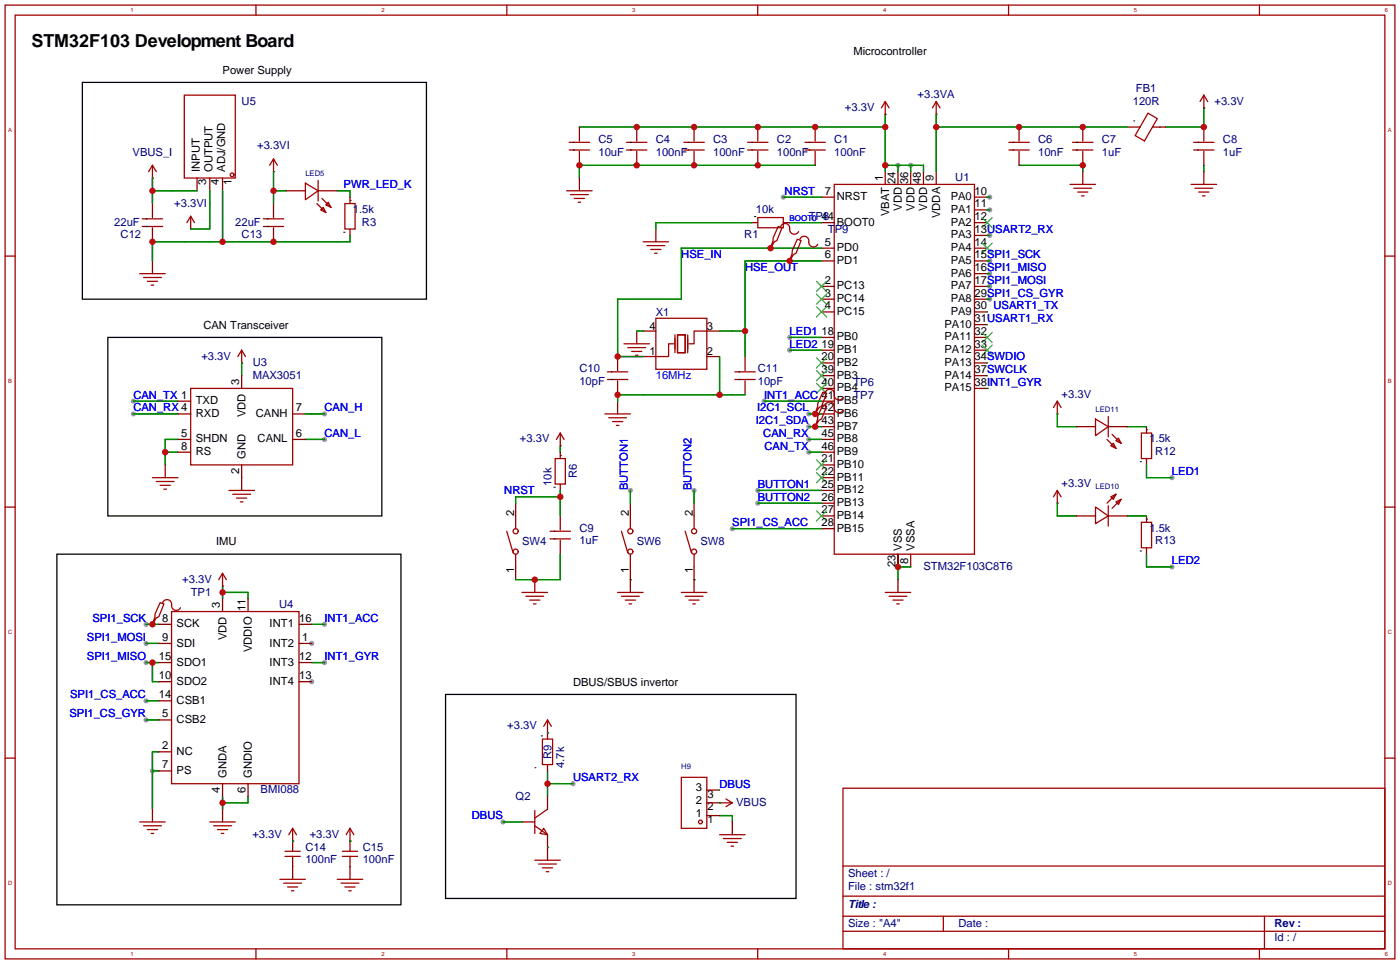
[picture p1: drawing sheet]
<svg xmlns="http://www.w3.org/2000/svg" width="279mm" height="192mm" viewBox="0 0 279 192" stroke-linecap="round" stroke-linejoin="round" font-family="sans-serif">
<g fill="#999">
<circle cx="62.1" cy="128.2" r=".51"/>
<circle cx="62.1" cy="135.8" r=".51"/>
<circle cx="179" cy="32.9" r=".51"/>
<circle cx="181.5" cy="32.9" r=".51"/>
<circle cx="29.1" cy="132" r=".51"/>
<circle cx="161.2" cy="85" r=".51"/>
<circle cx="26.6" cy="79.9" r=".51"/>
<circle cx="29.1" cy="124.4" r=".51"/>
<circle cx="114.2" cy="156.1" r=".51"/>
<circle cx="30.4" cy="153.6" r=".51"/>
<circle cx="29.1" cy="128.2" r=".51"/>
<circle cx="156.1" cy="39.3" r=".51"/>
<circle cx="161.2" cy="82.5" r=".51"/>
<circle cx="29.1" cy="139.6" r=".51"/>
<circle cx="161.2" cy="90.1" r=".51"/>
<circle cx="29.1" cy="143.4" r=".51"/>
<circle cx="161.2" cy="87.5" r=".51"/>
<circle cx="64.7" cy="87.5" r=".51"/>
<circle cx="26.6" cy="82.5" r=".51"/>
<circle cx="64.7" cy="132" r=".51"/>
<circle cx="64.7" cy="124.4" r=".51"/>
<circle cx="197.3" cy="54.5" r=".51"/>
<circle cx="197.3" cy="52" r=".51"/>
<circle cx="197.3" cy="41.8" r=".51"/>
<circle cx="197.3" cy="57.1" r=".51"/>
<circle cx="197.3" cy="59.6" r=".51"/>
<circle cx="197.3" cy="46.9" r=".51"/>
<circle cx="197.3" cy="39.3" r=".51"/>
<circle cx="100.2" cy="163.7" r=".51"/>
<circle cx="64.7" cy="82.5" r=".51"/>
<circle cx="233.6" cy="95.2" r=".51"/>
<circle cx="233.6" cy="112.9" r=".51"/>
<circle cx="125.6" cy="97.7" r=".51"/>
<circle cx="152.3" cy="79.9" r=".51"/>
<circle cx="146" cy="105.3" r=".51"/>
<circle cx="157.4" cy="67.2" r=".51"/>
<circle cx="157.4" cy="69.8" r=".51"/>
<circle cx="151" cy="97.7" r=".51"/>
<circle cx="151" cy="100.2" r=".51"/>
<circle cx="138.3" cy="97.7" r=".51"/>
</g>
<g fill="none" stroke="#a10000" stroke-width=".25">
<path d="M1 1h277v190h-277zM3 3h273v186h-273zM36.7 19h10.2v16.5h-10.2zM51 1v2M101 1v2M151 1v2M201 1v2M239.9 19l.8 1.2M239.9 19v2.5M239.9 19l-.7 1.2M251 1v2M30.4 32.9l-.8 1.3"/>
<path d="M30.4 32.9v2.6M30.4 32.9l.7 1.3M54.5 31.7l-.7 1.2M54.5 31.7v2.5M54.5 31.7l.8 1.2M60.9 36.5l2.5 1.5-2.5 1.8zM63.4 36v4M64.2 39.5l1.7 1.8M112.9 38h5.1M113.4 29.9h4.1M113.4 28.4h4.1M113.7 38.8h3.6"/>
<path d="M114.5 39.5h2M124.9 29.9h4M124.9 28.4h4M136.3 29.9h4.1M136.3 28.4h4.1M149 29.9h4.1M149 28.4h4.1M160.4 29.9h4.1M160.4 28.4h4.1M166.3 36.7h27.9v73.7h-27.9zM176.4 20.2l.8 1.3M176.4 20.2v2.6"/>
<path d="M176.4 20.2l-.7 1.3M186.6 20.2l-.8 1.3M186.6 20.2v2.6M186.6 20.2l.8 1.3M201.1 29.9h4M201.1 28.4h4M213.3 36.7h5M213.8 29.9h4M213.8 28.4h4M214 37.5h3.6M214.8 38.3h2M215.6 39h.5"/>
<path d="M227.2 25.3h.1M228.8 22.5l1.9 1.1-2.6 4.5-1.9-1.1zM229.7 25.3h.1M237.4 36.7h5.1M237.9 29.9h4.1M237.9 28.4h4.1M238.2 37.5h3.5M238.9 38.3h2.1M239.7 39h.5M1 51h2M27.8 54.5h5.1M28.4 45.1h4"/>
<path d="M28.4 43.6h4M28.6 55.3h3.6M29.4 56h2M30.1 56.8h.5M38 43.1l-.8 1.3M38 43.1v2.5M38 43.1l.8 1.3M52.5 45.1h4M52.5 43.6h4M63.2 40.5l1.7 1.8M63.9 41.8l.5-.5 .5 1zM64.9 40.8l.5-.5 .5 1z"/>
<path d="M68.7 40.5h2.1v5.1h-2.1zM115.2 40.3h.5M128.2 48.2h5.1M128.9 48.9h3.6M129.7 49.7h2M130.5 50.5h.5M151 43.3h5.1v2.1h-5.1zM155.1 45.1l.8 .3-1.1 2.5-.5 .3-.7 1.2 .5-1.5v-.5zM155.6 45.1a.93 .93 0 0 1 1.1-.5 .93 .93 0 0 1 .7 1 .94 .94 0 0 0 .7 1 .94 .94 0 0 0 1.1-.5M158.9 47.7l.8 .2-1 2.6-.6 .2-.7 1.3 .5-1.5v-.6zM159.4 47.7a.93 .93 0 0 1 1.1-.6 .93 .93 0 0 1 .7 1.1 .94 .94 0 0 0 .7 1 .94 .94 0 0 0 1.1-.5M276 51h2"/>
<path d="M38 77.4h20.3v15.2h-20.3zM48.2 69.8l.7 1.2M48.2 69.8v2.5M48.2 69.8l-.8 1.2M121.1 75.6h4M121.1 74.1h4M124.4 68.5h5M125.1 69.2h3.6M125.9 70h2M126.7 70.8h.5M130.7 63.4h10.2v10.2h-10.2zM134.3 68.5h-1v2.5h-2.6"/>
<path d="M134.5 66.7v3.6M135 66.7h1.6v3.6h-1.6zM137.1 66.7v3.6M140.9 65.9h-2.6v2.6h-1M146.5 75.6h4M146.5 74.1h4M164 78.1l.8 .3-1.1 2.5-.5 .3-.7 1.3 .5-1.6v-.5zM164.5 78.1a.93 .93 0 0 1 1.1-.5 .93 .93 0 0 1 .7 1 .94 .94 0 0 0 .7 1 .94 .94 0 0 0 1.1-.4M210.7 79.9l.8 1.3M210.7 79.9v2.6M210.7 79.9l-.7 1.3M30.4 95.2h5.1"/>
<path d="M31.1 95.9h3.6M31.9 96.7h2M32.7 97.4h.5M45.6 97.7h5.1M46.4 98.5h3.5M47.2 99.2h2M47.9 100h.5M110.6 91.3h2.1v5.1h-2.1zM111.7 86.3l.7 1.2M111.7 86.3v2.5M111.7 86.3l-.8 1.2M120.6 82.5h5"/>
<path d="M121.3 83.2h3.6M122.1 84h2M122.8 84.7h.6M164 80.7l.8 .2-1.1 2.6-.5 .2-.7 1.3 .5-1.5v-.5zM164.5 80.7a.93 .93 0 0 1 1.1-.6 .93 .93 0 0 1 .7 1.1 .94 .94 0 0 0 .7 1 .94 .94 0 0 0 1.1-.5M210.7 97.7v2.5M210.7 97.7l.8 1.3M210.7 97.7l-.7 1.3M218.3 83.5l2.6 1.5-2.6 1.8zM220.6 87.5l1.8 1.8M220.9 83v4M221.4 99l1-.5-.5 1z"/>
<path d="M221.4 88.8l.5-.5 .5 1zM221.6 86.5l1.8 1.8M222.4 100l1-.5-.5 1zM222.4 87.8l.5-.5 .5 1zM222.4 98.5l-1.8 1.7M223.4 99.5l-1.8 1.8M227.5 86.3h2v5h-2zM1 101h2M44.4 114.2l.7 1.3M44.4 114.2v2.5M44.4 114.2l-.8 1.3M101 105.8l1.3 4.3"/>
<path d="M102.8 102.8v2.5M102.8 110.4v2.5M104 118h5.1M104.8 118.8h3.6M105.6 119.5h2M109.6 107.3h4.1M109.6 105.8h4.1M123.1 118h5.1M123.9 118.8h3.5M123.9 105.8l1.2 4.3M124.6 119.5h2.1M125.6 102.8v2.5"/>
<path d="M125.6 110.4v2.5M135.8 118h5.1M136.6 118.8h3.5M136.6 105.8l1.2 4.3M137.3 119.5h2.1M138.3 102.8v2.5M138.3 110.4v2.5M176.4 118h5.1M177.2 118.8h3.6M178 119.5h2M218.3 101l2.6 1.8-2.6 1.5zM220.9 100.7v4.1"/>
<path d="M227.5 104h2v5.1h-2zM276 101h2M31.9 120l.8 .3-1 2.5-.6 .3-.7 1.3 .5-1.6v-.5zM32.4 120a.93 .93 0 0 1 1.1-.5 .93 .93 0 0 1 .7 1.1 .94 .94 0 0 0 .7 .9 .94 .94 0 0 0 1.1-.4M34.2 121.8h25.4v34.3h-25.4zM106.3 120.3h.5M125.4 120.3h.5M138.1 120.3h.5M178.7 120.3h.5M1 151h2M108.1 147.2h2v5.1h-2zM109.1 143.4l.8 1.3"/>
<path d="M109.1 143.4v2.6M109.1 143.4l-.7 1.3M135.8 154.8h5.1v10.2h-5.1zM143.4 159.9h2.6M144.7 159.2l1.3 .7M146 159.9l-1.3 .8M168 157h108v32h-108zM276 151h2M27.8 163.7h5.1M28.6 164.5h3.6M29.4 165.3h2M30.1 166h.5"/>
<path d="M41.8 163.7h5.1M42.6 164.5h3.5M43.3 165.3h2.1M44.1 166h.5M55.8 175.2h5.1M56.5 175.9h3.6M56.8 170.6h3M56.8 169.6h3M57.3 176.7h2M58.1 177.5h.5M58.3 165l.8 1.3M58.3 165v2.5"/>
<path d="M58.3 165l-.7 1.3M67.2 175.2h5.1M68 175.9h3.5M68.2 170.6h3.1M68.2 169.6h3.1M68.7 176.7h2.1M69.5 177.5h.5M69.8 165l.7 1.3M69.8 165v2.5M69.8 165l-.8 1.3M106.6 164.5l2.5 1.8M106.6 161.4v4.6"/>
<path d="M106.6 171.4h5.1M107.3 172.1h3.6M108.1 172.9h2M108.4 165l.7 1.3-1.5-.3zM108.9 173.6h.5M109.1 161.2l-2.5 1.8M143.4 166.3h5.1M144.2 167h3.5M144.9 167.8h2.1M145.7 168.6h.5M168 178.5h108M168 172.5h108"/>
<path d="M51 189v2M101 189v2M151 189v2M168 185.5h108M168 182.5h108M188 182.5v3M201 189v2M251 189v2M252 182.5v6.5"/>
<circle cx="46.3" cy="34.8" r=".38"/>
<circle cx="102.8" cy="105.8" r=".51"/>
<circle cx="102.8" cy="109.9" r=".51"/>
<circle cx="125.6" cy="105.8" r=".51"/>
<circle cx="125.6" cy="109.9" r=".51"/>
<circle cx="138.3" cy="105.8" r=".51"/>
<circle cx="138.3" cy="109.9" r=".51"/>
<circle cx="139.6" cy="163.7" r=".38"/>
</g>
<path d="M16.4 16.4h68.6v43.2h-68.6zM21.5 67.2h54.6v35.6h-54.6zM11.3 110.4h68.6v69.8h-68.6zM88.8 138.3h69.9v40.7h-69.9z" fill="none" stroke="#000" stroke-width=".25"/>
<g fill="none" stroke="#870000" stroke-width=".25">
<path d="M30.4 35.5h.1M39.3 35.5v2.5M41.8 35.5v2.5M44.4 35.5v2.5M54.5 34.2h.1M57.1 38h3.8M63.4 38h3.8M69.8 39.3v1.2M115.5 25.3v2.8M115.5 30.1v2.8M115.5 35.5v2.5M126.9 25.3v2.8"/>
<path d="M126.9 30.1v2.8M138.3 25.3v2.8M138.3 30.1v2.8M151 25.3v2.8M151 30.1v2.8M162.5 25.3v2.8M162.5 30.1v2.8M163.7 39.3h2.6M176.4 22.8h.1M176.4 34.2v2.5M179 34.2v2.5M181.5 34.2v2.5"/>
<path d="M184.1 34.2v2.5M186.6 22.8h.1M186.6 34.2v2.5M194.2 39.3h2.6M203.1 25.3v2.8M203.1 30.1v2.8M215.8 25.3v2.8M215.8 30.1v2.8M215.8 34.2v2.5M224.7 25.3h2.5M229.8 25.3h2.5M239.9 21.5h.1"/>
<path d="M239.9 25.3v2.8M239.9 30.1v2.8M239.9 34.2v2.5M30.4 40.5v2.8M30.4 45.4v2.8M30.4 52v2.5M38 45.6h.1M54.5 40.5v2.8M54.5 45.4v2.8M69.8 45.6v1.3M130.7 45.6v2.6M149.8 44.4h1.2"/>
<path d="M153.6 49.2v.2M156.1 44.4h1.3M157.4 51.7v.3M163.7 44.4h2.6M163.7 49.4h2.6M163.7 52h2.6M163.7 57.1h2.6M163.7 59.6h2.6M194.2 41.8h2.6M194.2 44.4h2.6M194.2 46.9h2.6M194.2 49.4h2.6"/>
<path d="M194.2 52h2.6M194.2 54.5h2.6M194.2 57.1h2.6M194.2 59.6h2.6M35.5 79.9h2.5M48.2 72.3h.1M48.2 74.8v2.6M123.1 71v2.8M123.1 75.9v2.7M123.1 79.9v2.6M126.9 65.9v2.6M128.2 65.9h2.5"/>
<path d="M128.2 71h2.5M140.9 65.9h2.5M140.9 71h2.5M148.5 71v2.8M148.5 75.9v2.7M163.7 67.2h2.6M163.7 69.8h2.6M163.7 72.3h2.6M163.7 62.1h2.6M163.7 74.8h2.6M163.7 77.4h2.6M163.7 79.9h2.6"/>
<path d="M194.2 67.2h2.6M194.2 69.8h2.6M194.2 72.3h2.6M194.2 62.1h2.6M194.2 64.7h2.6M194.2 74.8h2.6M194.2 77.4h2.6M32.9 92.6v2.6M35.5 82.5h2.5M35.5 87.5h2.5M35.5 90.1h2.5M48.2 92.6v5.1"/>
<path d="M58.3 82.5h2.6M58.3 87.5h2.6M111.7 88.8h.1M111.7 90.1v1.2M111.7 96.4v1.3M162.5 82.2v.3M162.5 84.7v.3M163.7 92.6h2.6M163.7 95.2h2.6M163.7 97.7h2.6M163.7 82.5h2.6M163.7 85h2.6"/>
<path d="M163.7 87.5h2.6M163.7 90.1h2.6M210.7 82.5h.1M214.5 85h3.8M220.9 85h3.8M228.5 85v1.3M228.5 91.3v1.3M44.4 116.7h.1M44.4 119.3v2.5M49.4 119.3v2.5M102.8 100.2v2.6M102.8 112.9v2.6"/>
<path d="M106.6 115.5v2.5M111.7 102.8v2.8M111.7 107.6v2.8M125.6 100.2v2.6M125.6 112.9v5.1M138.3 100.2v2.6M138.3 112.9v5.1M163.7 100.2h2.6M163.7 102.8h2.6M163.7 105.3h2.6M179 110.4v2.5M179 115.5v2.5"/>
<path d="M181.5 110.4v2.5M210.7 100.2h.1M214.5 102.8h3.8M220.9 102.8h3.8M228.5 102.8v1.2M228.5 109.1v1.3M30.4 124.1v.3M31.7 128.2h2.5M31.7 135.8h2.5M31.7 132h2.5M31.7 139.6h2.5M31.7 124.4h2.5"/>
<path d="M59.6 128.2h2.5M59.6 135.8h2.5M59.6 132h2.5M59.6 124.4h2.5M31.7 149.8h2.5M31.7 143.4h2.5M31.7 153.6h2.5M44.4 156.1v2.6M49.4 156.1v2.6M109.1 146h.1M109.1 146v1.2M109.1 152.3v1.3"/>
<path d="M109.1 158.7v2.5M140.9 159.9h2.5M140.9 157.4h2.5M143.4 159.9h.1M30.4 161.2v2.5M44.4 161.2v2.5M58.3 167.5h.1M58.3 167.5v2.1M58.3 170.6v4.6M69.8 167.5h.1M69.8 167.5v2.1M69.8 170.6v4.6"/>
<path d="M104 163.7h2.6M109.1 166.3v5.1M140.9 162.5h2.5M146 163.7v2.6"/>
</g>
<g fill="none" stroke="#3c3" stroke-width=".25">
<path d="M162.7 56l2.1 2.1M162.7 58.6l2.1 2M164.8 56l-2.1 2.1M164.8 58.6l-2.1 2M195.7 43.3l2.1 2.1M195.7 48.4l2.1 2.1M197.8 43.3l-2.1 2.1M197.8 48.4l-2.1 2.1M162.7 71.3l2.1 2M162.7 73.8l2.1 2.1M162.7 61.1l2.1 2.1M162.7 76.4l2.1 2"/>
<path d="M164.8 76.4l-2.1 2M164.8 71.3l-2.1 2M164.8 73.8l-2.1 2.1M164.8 61.1l-2.1 2.1M195.7 66.2l2.1 2M195.7 68.7l2.1 2.1M197.8 68.7l-2.1 2.1M197.8 66.2l-2.1 2M162.7 91.6l2.1 2M162.7 94.1l2.1 2.1M164.8 91.6l-2.1 2M164.8 94.1l-2.1 2.1"/>
<path d="M162.7 101.8l2.1 2M164.8 101.8l-2.1 2"/>
</g>
<g fill="none" stroke="#008700" stroke-width=".25">
<path d="M30.4 35.5v5M30.4 38h8.9M41.8 38v7.6h-3.8M44.4 38v10.2M54.5 38h2.6M54.5 34.2v6.3M67.2 38h2.6v1.3M115.5 25.3h60.9M156.1 39.3h7.6M162.5 32.9h-47v2.6M176.4 32.9h7.7v1.3M176.4 22.8v11.4"/>
<path d="M179 32.9v1.3M181.5 32.9v1.3M186.6 25.3h38.1M186.6 22.8v11.4M196.8 39.3h.5M203.1 32.9h12.7v1.3M239.9 32.9v1.3M239.9 21.5v3.8h-7.6M69.8 46.9v1.3h-39.4v3.8M149.8 44.4h-19.1v1.2M157.4 44.4h6.3M163.7 52h-15.2v19"/>
<path d="M163.7 49.4h-27.9v10.2h-12.7v11.4h5.1M196.8 54.5h.5M196.8 52h.5M196.8 41.8h.5M196.8 57.1h.5M196.8 59.6h.5M196.8 46.9h.5M26.6 79.9h8.9M48.2 72.3v2.5M126.9 65.9h1.3M143.4 65.9h5.1M143.4 71v7.6"/>
<path d="M148.5 78.6h-25.4v1.3M152.3 79.9h11.4M157.4 67.2h6.3M157.4 69.8h6.3M196.8 72.3h.1M196.8 74.8h.1M196.8 64.7h.1M196.8 62.1h.1M196.8 77.4h.1M26.6 82.5h8.9M32.9 90.1h2.6M35.5 87.5h-2.6v5.1"/>
<path d="M48.2 95.2h.1M60.9 87.5h3.8M60.9 82.5h3.8M111.7 99h-8.9v1.2M111.7 88.8v1.3M111.7 97.7v5.1M125.6 97.7v2.5M138.3 97.7v2.5M151 97.7h12.7M161.2 85h2.5M161.2 87.5h2.5M161.2 90.1h2.5"/>
<path d="M161.2 82.5h2.5M210.7 82.5v2.5h3.8M224.7 85h3.8M228.5 92.6v2.6h5.1M44.4 116.7v2.6M44.4 118h5v1.3M111.7 110.4v5.1h-8.9M125.6 115.5h.1M138.3 115.5h.1M146 105.3h17.7M151 100.2h12.7M181.5 112.9h-2.5v2.6"/>
<path d="M210.7 100.2v2.6h3.8M224.7 102.8h3.8M228.5 110.4v2.5h5.1M29.1 132h2.6M30.4 132v3.8h1.3M31.7 124.4h-2.6M31.7 128.2h-2.6M31.7 139.6h-2.6M62.1 132h2.6M62.1 124.4h2.6M31.7 149.8h-1.3v11.4M31.7 153.6h-1.3"/>
<path d="M31.7 143.4h-2.6M44.4 158.7v2.5M49.4 158.7v1.2h-5M109.1 146h.1M109.1 156.1h5.1M109.1 153.6v5.1M143.4 157.4h.1M143.4 159.9h.1M58.3 167.5h.1M58.3 172.6h.1M69.8 167.5h.1M69.8 172.6h.1"/>
<path d="M100.2 163.7h3.8M109.1 168.8h.1M143.4 162.5h2.6v1.2"/>
</g>
<g fill="none" stroke="#000" stroke-width=".2">
<path d="M69.8 39.9h.1M114.2 28.4h.1M114.2 29.9h.1M125.7 28.4h.1M125.7 29.9h.1M137.1 28.4h.1M137.1 29.9h.1M149.8 28.4h.1M149.8 29.9h.1M161.2 28.4h.1M161.2 29.9h.1M201.9 28.4h.1"/>
<path d="M201.9 29.9h.1M214.6 28.4h.1M214.6 29.9h.1M226 24.1h.1M231 25.3h.1M238.7 28.4h.1M238.7 29.9h.1M29.2 43.6h.1M29.2 45.1h.1M53.3 43.6h.1M53.3 45.1h.1M68.5 46.3h.1"/>
<path d="M150.4 43.1h.1M156.8 44.4h.1M121.9 74.1h.1M121.9 75.6h.1M147.3 74.1h.1M147.3 75.6h.1M110.4 97.1h.1M111.7 90.7h.1M227.3 92h.1M228.5 85.6h.1M110.4 105.8h.1M110.4 107.3h.1"/>
<path d="M227.3 109.8h.1M228.5 103.4h.1M106.6 152.9h.1M107.9 146.6h.1"/>
</g>
<g fill="#c00">
<circle cx="176.4" cy="32.9" r=".63"/>
<circle cx="176.4" cy="25.3" r=".63"/>
<circle cx="162.5" cy="25.3" r=".63"/>
<circle cx="151" cy="25.3" r=".63"/>
<circle cx="138.3" cy="25.3" r=".63"/>
<circle cx="126.9" cy="25.3" r=".63"/>
<circle cx="30.4" cy="132" r=".63"/>
<circle cx="162.5" cy="85" r=".63"/>
<circle cx="30.4" cy="124.4" r=".63"/>
<circle cx="109.1" cy="156.1" r=".63"/>
<circle cx="151" cy="32.9" r=".63"/>
<circle cx="138.3" cy="32.9" r=".63"/>
<circle cx="126.9" cy="32.9" r=".63"/>
<circle cx="115.5" cy="32.9" r=".63"/>
<circle cx="215.8" cy="32.9" r=".63"/>
<circle cx="44.4" cy="159.9" r=".63"/>
<circle cx="44.4" cy="118" r=".63"/>
<circle cx="32.9" cy="90.1" r=".63"/>
<circle cx="162.5" cy="82.5" r=".63"/>
<circle cx="239.9" cy="25.3" r=".63"/>
<circle cx="106.6" cy="115.5" r=".63"/>
<circle cx="148.5" cy="65.9" r=".63"/>
<circle cx="157.4" cy="52" r=".63"/>
<circle cx="179" cy="112.9" r=".63"/>
<circle cx="30.4" cy="38" r=".63"/>
<circle cx="54.5" cy="38" r=".63"/>
<circle cx="30.4" cy="48.2" r=".63"/>
<circle cx="54.5" cy="48.2" r=".63"/>
<circle cx="44.4" cy="48.2" r=".63"/>
<circle cx="123.1" cy="71" r=".63"/>
<circle cx="153.6" cy="49.4" r=".63"/>
<circle cx="123.1" cy="78.6" r=".63"/>
<circle cx="143.4" cy="78.6" r=".63"/>
<circle cx="111.7" cy="99" r=".63"/>
<circle cx="186.6" cy="25.3" r=".63"/>
<circle cx="215.8" cy="25.3" r=".63"/>
<circle cx="203.1" cy="25.3" r=".63"/>
</g>
<text font-size="3.6" x="6.3" y="9.3">STM32F103 Development Board</text>
<g font-size="2.2">
<text x="170.1" y="10.9">Microcontroller</text>
<text x="44.4" y="14.7">Power Supply</text>
<text x="39.8" y="34.2" transform="rotate(-90 39.8 34.2)">INPUT</text>
<text x="42.3" y="34.2" transform="rotate(-90 42.3 34.2)">OUTPUT</text>
<text x="44.9" y="34.2" transform="rotate(-90 44.9 34.2)">ADJ/GND</text>
<text x="41.1" y="36.8" transform="rotate(-90 41.1 36.8)">3</text>
<text x="43.6" y="36.8" transform="rotate(-90 43.6 36.8)">4</text>
<text x="46.2" y="36.8" transform="rotate(-90 46.2 36.8)">1</text>
<text x="164.4" y="38.8">7</text>
<text x="166.8" y="39.9">NRST</text>
<text x="175.9" y="36.1" transform="rotate(-90 175.9 36.1)">1</text>
<text x="178.5" y="36.7" transform="rotate(-90 178.5 36.7)">24</text>
<text x="179.7" y="42" transform="rotate(-90 179.7 42)">VDD</text>
<text x="181" y="36.7" transform="rotate(-90 181 36.7)">36</text>
<text x="182.3" y="42" transform="rotate(-90 182.3 42)">VDD</text>
<text x="183.5" y="36.7" transform="rotate(-90 183.5 36.7)">48</text>
<text x="184.8" y="42" transform="rotate(-90 184.8 42)">VDD</text>
<text x="186.1" y="36.1" transform="rotate(-90 186.1 36.1)">9</text>
<text x="189.5" y="39.9">PA0</text>
<text x="194.2" y="38.8">10</text>
<text x="194.2" y="41.3">11</text>
<text x="163.8" y="43.8">44</text>
<text x="166.8" y="45">BOOT0</text>
<text x="177.2" y="43.1" transform="rotate(-90 177.2 43.1)">VBAT</text>
<text x="187.4" y="43.5" transform="rotate(-90 187.4 43.5)">VDDA</text>
<text x="189.5" y="42.4">PA1</text>
<text x="189.5" y="45">PA2</text>
<text x="189.5" y="47.5">PA3</text>
<text x="194.2" y="43.8">12</text>
<text x="194.2" y="46.4">13USART2_RX</text>
<text x="164.4" y="48.9">5</text>
<text x="164.4" y="51.5">6</text>
<text x="166.8" y="50">PD0</text>
<text x="166.8" y="52.6">PD1</text>
<text x="189.5" y="50">PA4</text>
<text x="189.5" y="52.6">PA5</text>
<text x="194.2" y="48.9">14</text>
<text x="194.2" y="51.5">15SPI1_SCK</text>
<text x="164.4" y="56.5">2</text>
<text x="164.4" y="59.1">3</text>
<text x="166.8" y="57.7">PC13</text>
<text x="189.5" y="55.1">PA6</text>
<text x="189.5" y="57.7">PA7</text>
<text x="194.2" y="54">16SPI1_MISO</text>
<text x="194.2" y="56.5">17SPI1_MOSI</text>
<text x="194.2" y="59.1">29SPI1_CS_GYR</text>
<text x="40.5" y="65.5">CAN Transceiver</text>
<text x="129.5" y="65.7">4</text>
<text x="140.9" y="65.7">3</text>
<text x="164.4" y="61.6">4</text>
<text x="166.8" y="60.2">PC14</text>
<text x="166.8" y="62.7">PC15</text>
<text x="188.2" y="65.3">PA10</text>
<text x="189.5" y="60.2">PA8</text>
<text x="189.5" y="62.7">PA9</text>
<text x="194.2" y="61.6">30 USART1_TX</text>
<text x="194.2" y="64.2">31USART1_RX</text>
<text x="129.5" y="70.7">1</text>
<text x="140.9" y="70.7">2</text>
<text x="163.8" y="66.7">18</text>
<text x="163.8" y="69.2">19</text>
<text x="163.8" y="71.8">20</text>
<text x="166.8" y="67.8">PB0</text>
<text x="166.8" y="70.4">PB1</text>
<text x="188.2" y="67.8">PA11</text>
<text x="188.2" y="70.4">PA12</text>
<text x="194.2" y="66.7">32</text>
<text x="194.2" y="69.2">33</text>
<text x="194.2" y="71.8">34SWDIO</text>
<text x="47.7" y="76.7" transform="rotate(-90 47.7 76.7)">3</text>
<text x="163.8" y="74.3">39</text>
<text x="163.8" y="76.9">40</text>
<text x="166.8" y="72.9">PB2</text>
<text x="166.8" y="75.4">PB3</text>
<text x="166.8" y="78">PB4</text>
<text x="188.2" y="72.9">PA13</text>
<text x="188.2" y="75.4">PA14</text>
<text x="188.2" y="78">PA15</text>
<text x="194.2" y="74.3">37SWCLK</text>
<text x="194.2" y="76.9">38INT1_GYR</text>
<text x="39" y="80.5">TXD</text>
<text x="39" y="83.1">RXD</text>
<text x="48.9" y="83.1" transform="rotate(-90 48.9 83.1)">VDD</text>
<text x="51" y="83.1">CANH</text>
<text x="59" y="81.9">7</text>
<text x="163.8" y="81.9">42</text>
<text x="166.8" y="80.5">PB5</text>
<text x="166.8" y="83.1">PB6</text>
<text x="36.1" y="87">5</text>
<text x="36.1" y="89.6">8</text>
<text x="39" y="88.1">SHDN</text>
<text x="51.4" y="88.1">CANL</text>
<text x="59" y="87">6</text>
<text x="163.8" y="84.5">43</text>
<text x="163.8" y="87">45</text>
<text x="163.8" y="89.6">46</text>
<text x="166.8" y="85.6">PB7</text>
<text x="166.8" y="88.1">PB8</text>
<text x="39" y="90.7">RS</text>
<text x="47.7" y="94.5" transform="rotate(-90 47.7 94.5)">2</text>
<text x="48.9" y="91.4" transform="rotate(-90 48.9 91.4)">GND</text>
<text x="163.8" y="92.1">21</text>
<text x="163.8" y="94.6">22</text>
<text x="166.8" y="93.2">PB10</text>
<text x="166.8" y="95.8">PB11</text>
<text x="166.8" y="90.7">PB9</text>
<text x="163.8" y="97.2">25</text>
<text x="163.8" y="99.7">26</text>
<text x="166.8" y="98.3">PB12</text>
<text x="166.8" y="100.8">PB13</text>
<text x="102.5" y="102.8" transform="rotate(-90 102.5 102.8)">2</text>
<text x="125.4" y="102.8" transform="rotate(-90 125.4 102.8)">2</text>
<text x="138.1" y="102.8" transform="rotate(-90 138.1 102.8)">2</text>
<text x="163.8" y="102.3">27</text>
<text x="163.8" y="104.8">28</text>
<text x="166.8" y="103.4">PB14</text>
<text x="166.8" y="105.9">PB15</text>
<text x="43.1" y="108.7">IMU</text>
<text x="178.5" y="112.9" transform="rotate(-90 178.5 112.9)">23</text>
<text x="179.7" y="109.7" transform="rotate(-90 179.7 109.7)">VSS</text>
<text x="181" y="112.3" transform="rotate(-90 181 112.3)">8</text>
<text x="182.3" y="109.7" transform="rotate(-90 182.3 109.7)">VSSA</text>
<text x="102.5" y="114.2" transform="rotate(-90 102.5 114.2)">1</text>
<text x="125.4" y="114.2" transform="rotate(-90 125.4 114.2)">1</text>
<text x="138.1" y="114.2" transform="rotate(-90 138.1 114.2)">1</text>
<text x="32.3" y="123.9">8</text>
<text x="35.2" y="125">SCK</text>
<text x="43.8" y="121.2" transform="rotate(-90 43.8 121.2)">3</text>
<text x="48.9" y="121.8" transform="rotate(-90 48.9 121.8)">11</text>
<text x="53.7" y="125">INT1</text>
<text x="59.6" y="123.9">16</text>
<text x="31.7" y="131.5">15</text>
<text x="32.3" y="127.7">9</text>
<text x="35.2" y="128.8">SDI</text>
<text x="45.1" y="127.6" transform="rotate(-90 45.1 127.6)">VDD</text>
<text x="50.2" y="129.9" transform="rotate(-90 50.2 129.9)">VDDIO</text>
<text x="53.7" y="128.8">INT2</text>
<text x="59.6" y="131.5">12</text>
<text x="60.2" y="127.7">1</text>
<text x="31.7" y="135.3">10</text>
<text x="35.2" y="136.4">SDO2</text>
<text x="35.2" y="132.6">SDO1</text>
<text x="53.7" y="132.6">INT3</text>
<text x="53.7" y="136.4">INT4</text>
<text x="59.6" y="135.3">13</text>
<text x="114.2" y="136.6">DBUS/SBUS invertor</text>
<text x="31.7" y="139.1">14</text>
<text x="32.3" y="142.9">5</text>
<text x="35.2" y="140.2">CSB1</text>
<text x="32.3" y="149.3">2</text>
<text x="35.2" y="144">CSB2</text>
<text x="32.3" y="153.1">7</text>
<text x="35.2" y="150.4">NC</text>
<text x="35.2" y="154.2">PS</text>
<text x="45.1" y="154.9" transform="rotate(-90 45.1 154.9)">GNDA</text>
<text x="50.2" y="154.9" transform="rotate(-90 50.2 154.9)">GNDIO</text>
<text x="43.8" y="158" transform="rotate(-90 43.8 158)">4</text>
<text x="48.9" y="158" transform="rotate(-90 48.9 158)">6</text>
<text x="138.7" y="160.2">2</text>
<text x="138.7" y="157.6">3</text>
<text x="141" y="161.4">2</text>
<text x="141" y="158.9">3</text>
<text x="138.7" y="162.7">1</text>
<text x="141" y="164">1</text>
</g>
<g font-size="2.2" fill="#000080">
<text x="48.2" y="21">U5</text>
<text x="168.4" y="22.1">+3.3V</text>
<text x="182.9" y="19.6">+3.3VA</text>
<text x="225.8" y="20.8">120R</text>
<text x="226.4" y="18.3">FB1</text>
<text x="242.1" y="20.8">+3.3V</text>
<text x="51.3" y="29.7">+3.3VI</text>
<text x="119.3" y="28.5">C5</text>
<text x="130.7" y="28.5">C4</text>
<text x="142.1" y="28.5">C3</text>
<text x="154.8" y="28.5">C2</text>
<text x="166.3" y="28.5">C1</text>
<text x="206.9" y="28.5">C6</text>
<text x="219.6" y="28.5">C7</text>
<text x="243.7" y="28.5">C8</text>
<text x="26.4" y="31">VBUS_I</text>
<text x="119.3" y="31">10uF</text>
<text x="130.7" y="31">100nF</text>
<text x="142.1" y="31">100nF</text>
<text x="154.8" y="31">100nF</text>
<text x="166.3" y="31">100nF</text>
<text x="206.9" y="31">10nF</text>
<text x="219.6" y="31">1uF</text>
<text x="243.7" y="31">1uF</text>
<text x="34.7" y="41.2">+3.3VI</text>
<text x="190.4" y="36.1">U1</text>
<text x="22.8" y="45">22uF</text>
<text x="24" y="47.5">C12</text>
<text x="46.9" y="45">22uF</text>
<text x="48.2" y="47.5">C13</text>
<text x="70.3" y="42.4">1.5k</text>
<text x="72.1" y="45">R3</text>
<text x="148.3" y="47.5">R1</text>
<text x="150.7" y="42.4">10k</text>
<text x="161.2" y="43.8">TP8</text>
<text x="165" y="46.4">TP9</text>
<text x="130.7" y="62.9">X1</text>
<text x="40.1" y="71.6">+3.3V</text>
<text x="50.4" y="72.9">U3</text>
<text x="50.4" y="75.4">MAX3051</text>
<text x="115.5" y="74.2">C10</text>
<text x="115.5" y="76.7">10pF</text>
<text x="151" y="74.2">C11</text>
<text x="151" y="76.7">10pF</text>
<text x="170.1" y="76.9">TP6</text>
<text x="170.1" y="79.4">TP7</text>
<text x="211.6" y="79.3">+3.3V</text>
<text x="103.6" y="88.1">+3.3V</text>
<text x="229.1" y="88.1">1.5k</text>
<text x="115" y="95.3" transform="rotate(-90 115 95.3)">R6</text>
<text x="230.3" y="90.7">R12</text>
<text x="109.9" y="96.8" transform="rotate(-90 109.9 96.8)">10k</text>
<text x="211.6" y="97">+3.3V</text>
<text x="115.5" y="105.9">C9</text>
<text x="229.1" y="105.9">1.5k</text>
<text x="104" y="108.6">SW4</text>
<text x="115.5" y="108.5">1uF</text>
<text x="126.9" y="108.6">SW6</text>
<text x="139.6" y="108.6">SW8</text>
<text x="184.1" y="113.5">STM32F103C8T6</text>
<text x="230.3" y="108.5">R13</text>
<text x="36.3" y="116.1">+3.3V</text>
<text x="38" y="118.8">TP1</text>
<text x="55.6" y="121.2">U4</text>
<text x="101.1" y="145.3">+3.3V</text>
<text x="109.9" y="151.2" transform="rotate(-90 109.9 151.2)">R9</text>
<text x="112.4" y="153" transform="rotate(-90 112.4 153)">4.7k</text>
<text x="51.9" y="158">BMI088</text>
<text x="102.8" y="159.4">Q2</text>
<text x="146.7" y="160.5">VBUS</text>
<text x="50.3" y="166.9">+3.3V</text>
<text x="61.7" y="166.9">+3.3V</text>
<text x="60.9" y="169.4">C14</text>
<text x="60.9" y="172">100nF</text>
<text x="72.3" y="169.4">C15</text>
<text x="72.3" y="172">100nF</text>
<text x="169" y="177.3">File : stm32f1</text>
<text x="169" y="174.6">Sheet : /</text>
<text x="169" y="184.7">Size : &quot;A4&quot;</text>
<text x="169" y="180.9">Title :</text>
<text x="191" y="184.7">Date :</text>
<text x="254" y="184.7">Rev :</text>
<text x="254" y="187.5">Id : /</text>
</g>
<g font-size="2.2" fill="#00f">
<text x="68.5" y="37.5">PWR_LED_K</text>
<text x="156.4" y="38.8">NRST</text>
<text x="135.8" y="51.5">HSE_IN</text>
<text x="148.5" y="54">HSE_OUT</text>
<text x="157.4" y="66.7">LED1</text>
<text x="157.4" y="69.2">LED2</text>
<text x="130.7" y="75.6">16MHz</text>
<text x="26.6" y="79.4">CAN_TX 1</text>
<text x="26.6" y="81.9">CAN_RX 4</text>
<text x="64.7" y="81.9">CAN_H</text>
<text x="150.9" y="81.9">I2C1_SCL</text>
<text x="152.3" y="79.4">INT1_ACC 41</text>
<text x="64.7" y="87">CAN_L</text>
<text x="150.6" y="84.5">I2C1_SDA</text>
<text x="152.1" y="87">CAN_RX</text>
<text x="152.4" y="89.6">CAN_TX</text>
<text x="233.6" y="94.6">LED1</text>
<text x="100.5" y="98.5">NRST</text>
<text x="125.1" y="97.7" transform="rotate(-90 125.1 97.7)">BUTTON1</text>
<text x="137.8" y="97.7" transform="rotate(-90 137.8 97.7)">BUTTON2</text>
<text x="151" y="97.2">BUTTON1</text>
<text x="151" y="99.7">BUTTON2</text>
<text x="146" y="104.8">SPI1_CS_ACC</text>
<text x="233.6" y="112.4">LED2</text>
<text x="18.4" y="123.9">SPI1_SCK</text>
<text x="64.7" y="123.9">INT1_ACC</text>
<text x="17.3" y="131.5">SPI1_MISO</text>
<text x="17.3" y="127.7">SPI1_MOSI</text>
<text x="64.7" y="131.5">INT1_GYR</text>
<text x="13.8" y="142.9">SPI1_CS_GYR</text>
<text x="14" y="139.1">SPI1_CS_ACC</text>
<text x="114.2" y="155.6">USART2_RX</text>
<text x="143.4" y="156.9">DBUS</text>
<text x="94" y="163.2">DBUS</text>
</g>
<text font-size="1.6" fill="#00f" x="157.4" y="44">BOOT0</text>
<g font-size="1.5" fill="#000080">
<text x="60.9" y="35.1">LED5</text>
<text x="218.3" y="82.1">LED11</text>
<text x="218.3" y="97.4">LED10</text>
<text x="135.8" y="153.3">H9</text>
</g>
<g font-size="1.2" fill="#a00000">
<text x="26" y="2.4">1</text>
<text x="76" y="2.4">2</text>
<text x="126" y="2.4">3</text>
<text x="176" y="2.4">4</text>
<text x="226" y="2.4">5</text>
<text x="276" y="2.4">6</text>
<text x="1.6" y="26.4">A</text>
<text x="276.6" y="26.4">A</text>
<text x="1.6" y="76.4">B</text>
<text x="276.6" y="76.4">B</text>
<text x="1.6" y="126.4">C</text>
<text x="276.6" y="126.4">C</text>
<text x="1.6" y="176.4">D</text>
<text x="276.6" y="176.4">D</text>
<text x="26" y="190.4">1</text>
<text x="76" y="190.4">2</text>
<text x="126" y="190.4">3</text>
<text x="176" y="190.4">4</text>
<text x="226" y="190.4">5</text>
<text x="276" y="190.4">6</text>
</g>
</svg>
